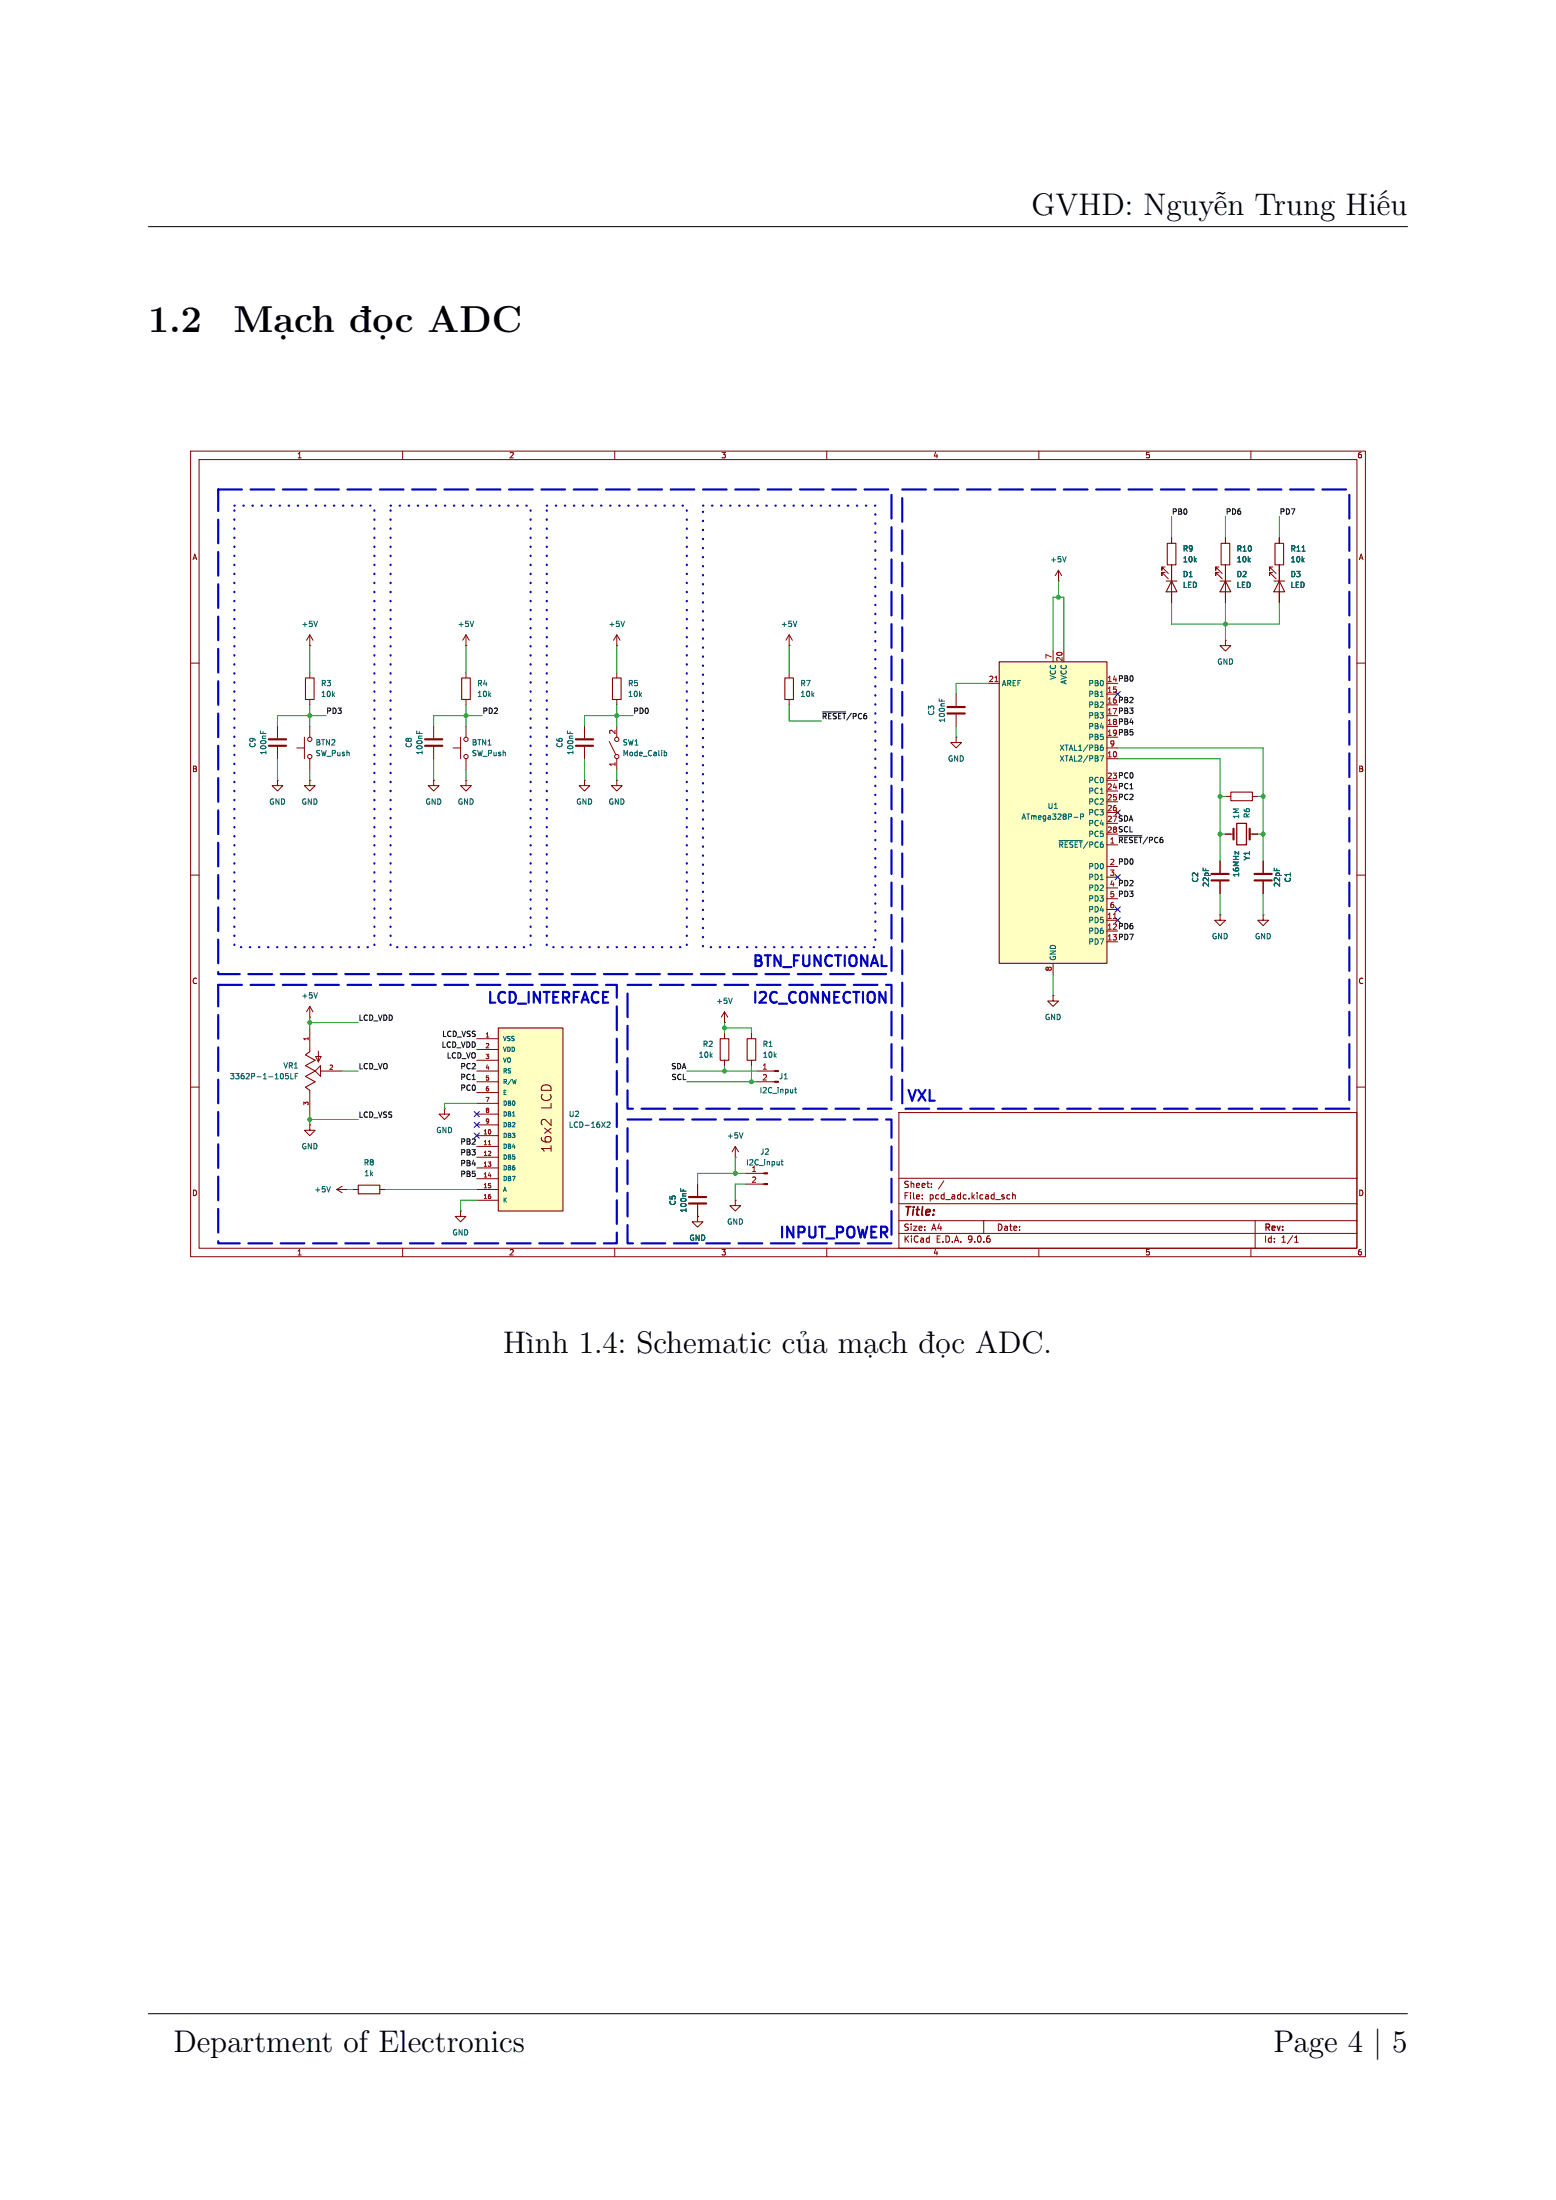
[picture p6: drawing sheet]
<svg xmlns="http://www.w3.org/2000/svg" width="210mm" height="297mm" viewBox="0 0 210 297" stroke-linecap="round" stroke-linejoin="round" font-family="sans-serif">
<path d="M20 30.6h170" fill="none" stroke="#000" stroke-width=".13"/>
<g fill="none" stroke="#840000" stroke-width=".13">
<path d="M25.7 60.9h158.6v108.8h-158.6zM26.9 62h156.2v106.5h-156.2zM54.3 60.9v1.1M83 60.9v1.1M111.6 60.9v1.1M140.2 60.9v1.1M157.2 76.5h-.4v.5v-.5l.9 .9M157.2 77.3h-.4v.4v-.4l.9 .8M158.1 77v4.3M164.5 76.5h-.4v.5v-.5l.9 .9M164.5 77.3h-.4v.4v-.4l.9 .8M165.4 77v4.3"/>
<path d="M168.8 60.9v1.1M25.7 89.5h1.2M62.2 99.5v2.9M62.9 98.1v1.4M78.9 98.1v1.6M83.2 98.1v1.4M129 99.5v.7h.8l-.8 .8-.7-.8h.7M129 99.5h.1M129 93.7v1.6M129 96.5v1.6M165.4 86.4v.8h.7l-.7 .7-.7-.7h.7M165.4 86.4h.1"/>
<path d="M183.1 89.5h1.2M25.7 118.1h1.2M61.1 101h1.1M62.9 105.3v.8h.7l-.7 .7-.7-.7h.7M62.9 105.3h.1M62.9 102.4v1.5M78.9 100.8v1.6M82.2 100.1l.9 1.7M83.2 105.3v.8h.8l-.8 .7-.7-.7h.7M83.2 105.3h.1M83.2 102.4v1.5M164.7 116.2v1.6"/>
<path d="M164.7 119v1.6M165.4 107.5h.7M169 107.5h.7M183.1 118.1h1.2M97.8 138h.1M97.8 136.6l-.5 .7M97.8 136.6l.4 .7M97.8 136.6v1.4M97.8 139.5v.7M101.4 139.5v.7M142.1 134.4v.7h.8l-.8 .8-.7-.8h.7M142.1 134.4h.1"/>
<path d="M25.7 146.8h1.2M41.8 151.9v.7h.7l-.7 .7-.7-.7h.7M41.8 151.9h.1M60 149.7v.7h.7l-.7 .7-.7-.7h.7M60 149.7h.1M97.8 143.1v.8M101.4 143.1v.8M121.3 150.2h61.8v18.3h-61.8zM121.3 159.1h61.8M125.7 159.8v.1M127.4 159.4l-.8 1.1M183.1 146.8h1.2"/>
<path d="M45.4 160.6l.8 .4M45.4 160.6h1.5M46.2 160.1l-.8 .5M46.9 160.6h.1M54.3 168.5v1.2M83 168.5v1.2M111.6 168.5v1.2M121.3 166.5h61.8M121.3 164.8h61.8M121.3 162.5h61.8M124.5 161.8v.1M124.5 161.3v.1"/>
<path d="M125.7 160.2v.1M132.8 164.8v1.7M136.3 161.3h-.3l-.1 .2 .1 .3h.3M136.7 161.4l.3-.1v.6M136.7 161v.9M140.2 168.5v1.2M168.8 168.5v1.2M169.4 164.8v3.7M174.7 167.7h.5M174.7 167.1l.3-.3v.9"/>
<circle cx="62.9" cy="99.8" r=".29"/>
<circle cx="83.2" cy="99.8" r=".29"/>
<circle cx="62.9" cy="102.1" r=".29"/>
<circle cx="83.2" cy="102.1" r=".29"/>
</g>
<path d="M77.7 99.8h2.3M127.9 96.3h2.3M127.9 95.4h2.3M77.7 100.7h2.3M163.5 118.9h2.3M163.5 118h2.3" fill="none" stroke="#840000" stroke-width=".29"/>
<path d="M76.6 98.7v.3M76.9 98.8v.2M126.8 94.3v.4M127.1 94.4v.3M89.6 101.6l.2-.1 .2 .2-.1 .3h-.3M98.8 134.7l-.2 .8M44.6 160.2l-.3 .7" fill="none" stroke="#006464" stroke-width=".13"/>
<path d="M157.4 78.4h1.4M158.1 78.4l.7 1.5h-1.4zM164.7 78.4h1.4M165.4 78.4l.7 1.5h-1.4zM166.1 106.9h2.9v1.2h-2.9zM97.2 140.2h1.2v2.9h-1.2zM100.8 140.2h1.2v2.9h-1.2z" fill="none" stroke="#840000" stroke-width=".15"/>
<path d="M134.9 89.3h14.5v40.8h-14.5z" fill="#ffffc2"/>
<path d="M134.9 89.3h14.5v40.8h-14.5zM41.8 142l-.6 .4 1.3 .7-1.3 .8 1.3 .7-1.3 .7 1.3 .7-1.3 .8 .6 .4M48.4 160h2.9v1.2h-2.9z" fill="none" stroke="#840000" stroke-width=".15"/>
<g fill="none" stroke="#840000" stroke-width=".13">
<path d="M37.4 98.1v1.6M83.2 87.2h.1M83.2 85.7l-.4 .7M83.2 85.7l.5 .7M83.2 85.7v1.5M133.4 92.2h1.5M142.1 87.9v1.4M143.6 87.9v1.4M149.4 93.7h1.4M37.4 100.8v1.6M78.9 105.3v.8h.7l-.7 .7-.7-.7h.7M78.9 105.3h.1"/>
<path d="M149.4 101h1.4M149.4 102.4h1.4M149.4 109.7h1.4M149.4 114.1h1.4M149.4 118.4h1.4M41.8 138.8v3.2M142.1 130.1v1.4M149.4 121.3h1.4M149.4 122.8h1.4M149.4 124.2h1.4M41.8 147.2v3.2M42.5 144.6l.8-.7v1.4z"/>
<path d="M42.6 142.6h.7l-.3 .8zM43 141.9v1.5M43.3 144.6h2.9M94.1 159.9v1.6M100.7 158.4h2.4M100.7 159.9h2.4M47.6 160.6h.8M51.3 160.6h.7M94.1 162.6v1.6"/>
</g>
<path d="M134.3 92h.4M150.3 124h.4" fill="none" stroke="#a90000" stroke-width=".13"/>
<g fill="none" stroke="#006464" stroke-width=".13">
<path d="M35.2 98.7v.3M35.5 98.8v.2M84.3 83.9l-.3 .7M142.9 113.5h3.2M144.9 110.3h.6M145.8 110.3l.4-.1v-.2l-.4-.1v.7M148.5 102h.4l-.3 .8M148.5 100.9h.3l.1 .1-.1 .3-.3-.1M148.8 100.6h-.2l-.1 .2M38.9 144.9h-.3l-.1 .4 .4-.1v.4h-.1h-.3M39.3 144.9v.7h.3M39.8 145.3h.3"/>
<path d="M40.2 144.9h-.4v.7M105.4 156.8h.3M105.5 156.6v.6l.2 .1M91.9 160.5v.3M92.2 160.6v.2"/>
</g>
<path d="M36.3 99.8h2.3M36.3 100.7h2.3M93 162.5h2.3M93 161.6h2.3" fill="none" stroke="#840000" stroke-width=".29"/>
<g fill="#840000" stroke="#840000" stroke-width=".13">
<path d="M103.1 158.3h.5v.2h-.5z"/>
<path d="M103.1 159.8h.5v.1h-.5z"/>
</g>
<path d="M67.3 138.8h8.7v24.7h-8.7z" fill="#ffffc2"/>
<path d="M157.5 73.3h1.2v3h-1.2zM164.8 73.3h1.2v3h-1.2zM171.9 78.4h1.5M172.1 73.3h1.1v3h-1.1zM172.7 78.4l.7 1.5h-1.5zM41.2 91.5h1.2v2.9h-1.2zM62.3 91.5h1.2v2.9h-1.2zM82.7 91.5h1.1v2.9h-1.1zM105.9 91.5h1.2v2.9h-1.2zM67.3 138.8h8.7v24.7h-8.7z" fill="none" stroke="#840000" stroke-width=".15"/>
<g fill="none" stroke="#840000" stroke-width=".13">
<path d="M142.9 78.4h.1M142.9 77l-.5 .7M142.9 77l.4 .7M142.9 77v1.4M158.1 72.6v.7M158.1 76.3v2.1M158.1 79.9v1.4M165.4 72.6v.7M165.4 76.3v2.1M165.4 79.9v1.4M171.8 76.5h-.5v.5v-.5l.9 .9M171.8 77.3h-.5v.4v-.4l.9 .8"/>
<path d="M172.7 72.6v.7M172.7 76.3v5M41.1 99.5v2.9M41.8 87.2h.1M41.8 85.7v1.5M41.8 90.8v.7M41.8 94.4v.8M41.8 98.1v1.4M41.8 85.7l-.4 .7M41.8 85.7l.4 .7M58.5 98.1v1.6M62.9 87.2h.1"/>
<path d="M62.9 85.7l-.4 .7M62.9 85.7l.4 .7M62.9 85.7v1.5M62.9 90.8v.7M62.9 94.4v.8M83.2 90.8v.7M83.2 94.4v.8M106.5 87.2h.1M106.5 85.7l-.4 .7M106.5 85.7l.4 .7M106.5 85.7v1.5M106.5 90.8v.7"/>
<path d="M106.5 94.4v.8M37.4 105.3v.8h.8l-.8 .7-.7-.7h.7M37.4 105.3h.1M40.1 101h1M41.8 105.3v.8h.7l-.7 .7-.7-.7h.7M41.8 105.3h.1M41.8 102.4v1.5M58.5 105.3v.8h.8l-.8 .7-.7-.7h.7M58.5 105.3h.1M58.5 100.8v1.6M164.7 116.2v1.6M164.7 119v1.6"/>
<path d="M165.4 112.6h1.1M168.7 112.6h1M170.5 116.2v1.6M170.5 119v1.6M41.8 137.3h.1M41.8 135.9v1.4M41.8 135.9l-.4 .7M41.8 135.9l.4 .7M164.7 123.5v.7h.7l-.7 .8-.8-.8h.8M164.7 123.5h.1M170.5 123.5v.7h.7l-.7 .8-.8-.8h.8M170.5 123.5h.1"/>
<path d="M64.3 140.2h3M64.3 141.7h3M64.3 143.1h3M64.3 144.6h3M64.3 146h3M64.3 147.5h3M64.3 149h3M64.3 150.4h3M64.3 151.9h3M64.3 153.3h3M64.3 154.8h3M64.3 156.2h3"/>
<path d="M64.3 157.7h3M64.3 159.1h3M73.2 151.2h.4M74.4 151.1v.8M94.1 159.9v1.6M99.2 156.2h.1M99.2 154.8l-.4 .7M99.2 154.8l.5 .7M99.2 154.8v1.4M102.1 144.6h2.5M102.1 146h2.5M62.2 163.5v.7h.7l-.7 .7-.8-.7h.8"/>
<path d="M62.2 163.5h.1M64.3 160.6h3M64.3 162h3M94.1 164.2v.7h.8l-.8 .8-.7-.8h.7M94.1 164.2h.1M94.1 162.6v1.6M99.2 162v.8h.8l-.8 .7-.7-.7h.7M99.2 162h.1"/>
<circle cx="41.8" cy="99.8" r=".29"/>
<circle cx="41.8" cy="102.1" r=".29"/>
</g>
<path d="M65.9 154.5h.3" fill="none" stroke="#a90000" stroke-width=".13"/>
<g fill="none" stroke="#006464" stroke-width=".13">
<path d="M143.9 75.1l-.3 .8M175.7 74.4h.4M42.8 83.9l-.2 .7M56.2 98.7v.3M56.6 98.8v.2M63.9 83.9l-.2 .7M107.5 83.9l-.2 .7M42.8 134l-.2 .7M81.9 151.5h.3l.1 .2-.4 .5h.4M100.3 152.9l-.3 .7M107.2 147.1h.3M107.3 146.8v.6l.2 .1"/>
<path d="M91.9 160.5v.3M92.2 160.6v.2"/>
</g>
<g fill="#840000" stroke="#840000" stroke-width=".13">
<path d="M104.6 144.5h.5v.2h-.5z"/>
<path d="M104.6 146h.5v.1h-.5z"/>
</g>
<path d="M57.4 99.8h2.3M57.4 100.7h2.3M166.5 111.9v1.4M168.7 111.9v1.4M169.3 118h2.3M169.3 118.9h2.3" fill="none" stroke="#840000" stroke-width=".29"/>
<path d="M166.9 111.2h1.3v2.9h-1.3z" fill="none" stroke="#840000" stroke-width=".17"/>
<path d="M111 96.1h3.1M151 112.8h3.1" fill="none" stroke="#0f0f0f" stroke-width=".13"/>
<g fill="none" stroke="#009600" stroke-width=".13">
<path d="M142.9 78.4v2.2M158.1 69.7v2.9M165.4 69.7v2.9M172.7 69.7v2.9M41.8 87.2v3.6M41.8 95.2v2.9M44 96.6h-6.6v1.5M62.9 87.2v3.6M62.9 95.2v2.9M65.1 96.6h-6.6v1.5M83.2 87.2v3.6M83.2 95.2v2.9"/>
<path d="M85.4 96.6h-6.5v1.5M106.5 95.2v2.1h4.4M106.5 87.2v3.6M129 98.1v1.4M133.4 92.2h-4.4v1.5M142.1 87.9v-7.3h1.5v7.3M158.1 81.3v3h14.6v-3M165.4 81.3v5.1M37.4 102.4v2.9M41.8 103.9v1.4M58.5 102.4v2.9M62.9 103.9v1.4"/>
<path d="M78.9 102.4v2.9M83.2 103.9v1.4M150.8 102.4h13.9v13.8M150.8 101h19.7v15.2M164.7 112.6h.7M164.7 107.5h.7M169.7 112.6h.8M169.7 107.5h.8M41.8 137.3v1.5M41.8 138h6.6M97.8 138.8h3.6v.7M97.8 138v1.5"/>
<path d="M142.1 131.5v2.9M164.7 120.6v2.9M170.5 120.6v2.9M41.8 151.1h6.6M41.8 150.4v1.5M46.2 144.6h2.2M64.3 149h-4.3v.7M92.7 146h9.4M92.7 144.6h9.4M97.8 143.9v.7M99.2 156.2v2.2M100.7 159.9h-1.5v2.1"/>
<path d="M100.7 158.4h-6.6v1.5M101.4 143.9v2.1M46.9 160.6h.7M52 160.6h12.3M64.3 162h-2.1v1.5"/>
</g>
<g fill="none" stroke="#000084" stroke-width=".13">
<path d="M150.5 93.4l.7 .7M151.2 93.4l-.7 .7M150.5 118.1l.7 .7M150.5 109.3l.7 .7M151.2 118.1l-.7 .7M151.2 109.3l-.7 .7M150.5 123.9l.7 .7M150.5 122.4l.7 .7M151.2 123.9l-.7 .7M151.2 122.4l-.7 .7M64 151.5l.7 .7M64 153l.7 .7"/>
<path d="M64 150.1l.7 .7M64.7 151.5l-.7 .7M64.7 153l-.7 .7M64.7 150.1l-.7 .7"/>
</g>
<path d="M29.5 66.1h90.8v65.4h-90.8zM121.8 66.1h60.3v83.6h-60.3zM29.5 133h53.7v34.9h-53.7zM84.7 133h35.6v16.7h-35.6zM84.7 151.1h35.6v16.8h-35.6z" fill="none" stroke="#0000c2" stroke-width=".29" stroke-dasharray="3.2 1.2"/>
<path d="M31.6 68.3h18.9v59.6h-18.9zM52.7 68.3h18.9v59.6h-18.9zM73.8 68.3h18.9v59.6h-18.9zM94.9 68.3h23.2v59.6h-23.2z" fill="none" stroke="#0000c2" stroke-width=".29" stroke-dasharray=".1 1.2"/>
<g fill="#009600" stroke="#009600" stroke-width=".13">
<circle cx="101.4" cy="146" r=".26"/>
<circle cx="97.8" cy="144.6" r=".26"/>
<circle cx="97.8" cy="138.8" r=".26"/>
<circle cx="62.9" cy="96.6" r=".26"/>
<circle cx="83.2" cy="96.6" r=".26"/>
<circle cx="41.8" cy="151.1" r=".26"/>
<circle cx="41.8" cy="138" r=".26"/>
<circle cx="142.9" cy="80.6" r=".26"/>
<circle cx="165.4" cy="84.3" r=".26"/>
<circle cx="170.5" cy="112.6" r=".26"/>
<circle cx="170.5" cy="107.5" r=".26"/>
<circle cx="164.7" cy="107.5" r=".26"/>
<circle cx="164.7" cy="112.6" r=".26"/>
<circle cx="99.2" cy="158.4" r=".26"/>
<circle cx="41.8" cy="96.6" r=".26"/>
</g>
<path d="M20 271.9h170" fill="none" stroke="#000" stroke-width=".13"/>
<g font-size="5.1">
<text x="20" y="44.8">1.2</text>
<text x="31.5" y="44.8">Mạch đọc ADC</text>
</g>
<g font-size="4.2">
<text x="139.2" y="29">GVHD: Nguyễn Trung Hiếu</text>
<text x="67.9" y="182.6">Hình 1.4: Schematic của mạch đọc ADC.</text>
<text x="23.4" y="277">Department of Electronics</text>
<text x="171.9" y="277">Page 4 | 5</text>
</g>
<g font-size="2" fill="#0000c2">
<text x="101.3" y="130.9">BTN_FUNCTIONAL</text>
<text x="65.5" y="135.9">LCD_INTERFACE</text>
<text x="101.3" y="135.9">I2C_CONNECTION</text>
<text x="122.2" y="149.1">VXL</text>
<text x="104.9" y="167.6">INPUT_POWER</text>
</g>
<g font-size="1.8" fill="#840000">
<text x="74.6" y="149.9" transform="rotate(-90 74.6 149.9)">LCD</text>
<text x="74.6" y="155.7" transform="rotate(-90 74.6 155.7)">16x2</text>
</g>
<text font-size="1.6" fill="#840000" x="121.9" y="164.4">Title:</text>
<g font-size="1.2" fill="#840000">
<text x="121.9" y="160.5">Sheet:</text>
<text x="121.9" y="167.9">KiCad</text>
<text x="121.9" y="166.3">Size:</text>
<text x="121.9" y="162">File:</text>
<text x="125.4" y="162">pcd_adc.kicad_sch</text>
<text x="125.7" y="166.3">A4</text>
<text x="126.3" y="167.9">E.D.A.</text>
<text x="130.7" y="167.9">9.0.6</text>
<text x="134.5" y="166.3">Date:</text>
<text x="170.5" y="166.4">Rev:</text>
<text x="170.5" y="167.9">Id:</text>
<text x="172.9" y="167.9">1/1</text>
</g>
<g font-size="1" fill="#840000">
<text x="40" y="62">1</text>
<text x="68.7" y="62">2</text>
<text x="97.3" y="62">3</text>
<text x="125.9" y="62">4</text>
<text x="154.5" y="62">5</text>
<text x="183.1" y="62">6</text>
<text x="25.9" y="75.7">A</text>
<text x="183.3" y="75.7">A</text>
<text x="25.9" y="104.3">B</text>
<text x="183.3" y="104.3">B</text>
<text x="25.9" y="133">C</text>
<text x="183.3" y="133">C</text>
<text x="25.9" y="161.6">D</text>
<text x="183.3" y="161.6">D</text>
<text x="40" y="169.6">1</text>
<text x="68.7" y="169.6">2</text>
<text x="97.3" y="169.6">3</text>
<text x="125.9" y="169.6">4</text>
<text x="154.5" y="169.6">5</text>
<text x="183.1" y="169.6">6</text>
</g>
<g font-size="1" fill="#0f0f0f">
<text x="158.1" y="69.5">PB0</text>
<text x="165.4" y="69.5">PD6</text>
<text x="172.7" y="69.5">PD7</text>
<text x="149.4" y="92.1">14 PB0</text>
<text x="149.4" y="95">16 PB2</text>
<text x="44" y="96.4">PD3</text>
<text x="65.1" y="96.4">PD2</text>
<text x="85.4" y="96.4">PD0</text>
<text x="110.9" y="97.1">~{RESET}/PC6</text>
<text x="149.4" y="96.5">17 PB3</text>
<text x="149.4" y="97.9">18 PB4</text>
<text x="149.4" y="99.4">19 PB5</text>
<text x="149.4" y="105.2">23 PC0</text>
<text x="149.4" y="106.6">24 PC1</text>
<text x="149.4" y="108.1">25 PC2</text>
<text x="149.4" y="111">27 SDA</text>
<text x="149.4" y="112.5">28 SCL</text>
<text x="149.7" y="113.9">1 ~{RESET}/PC6</text>
<text x="149.7" y="116.8">2 PD0</text>
<text x="149.7" y="119.7">4 PD2</text>
<text x="149.4" y="125.5">12 PD6</text>
<text x="149.7" y="121.2">5 PD3</text>
<text x="149.4" y="127">13 PD7</text>
<text x="48.4" y="137.8">LCD_VDD</text>
<text x="59.6" y="141.5">LCD_VDD</text>
<text x="59.6" y="140">LCD_VSS</text>
<text x="60.2" y="142.9">LCD_VO</text>
<text x="48.4" y="144.4">LCD_VO</text>
<text x="62.1" y="145.8">PC1</text>
<text x="62.1" y="147.3">PC0</text>
<text x="62.1" y="144.4">PC2</text>
<text x="90.5" y="144.4">SDA</text>
<text x="90.6" y="145.8">SCL</text>
<text x="48.4" y="150.9">LCD_VSS</text>
<text x="62.1" y="154.6">PB2</text>
<text x="62.1" y="156">PB3</text>
<text x="62.1" y="158.9">PB5</text>
<text x="62.1" y="157.5">PB4</text>
</g>
<g font-size="1" fill="#006464">
<text x="141.7" y="76">+5V</text>
<text x="159.6" y="74.6">R9</text>
<text x="159.6" y="76">10k</text>
<text x="166.8" y="76">10k</text>
<text x="166.8" y="74.6">R10</text>
<text x="174.1" y="76">10k</text>
<text x="174.1" y="74.6">R11</text>
<text x="159.6" y="78">D1</text>
<text x="159.6" y="79.5">LED</text>
<text x="166.8" y="78">D2</text>
<text x="166.8" y="79.5">LED</text>
<text x="174.1" y="78">D3</text>
<text x="174.1" y="79.5">LED</text>
<text x="40.6" y="84.7">+5V</text>
<text x="61.7" y="84.7">+5V</text>
<text x="82.1" y="84.7">+5V</text>
<text x="105.3" y="84.7">+5V</text>
<text x="164.2" y="89.8">GND</text>
<text x="43.3" y="92.7">R3</text>
<text x="43.3" y="94.2">10k</text>
<text x="64.3" y="92.7">R4</text>
<text x="64.3" y="94.2">10k</text>
<text x="84.7" y="92.7">R5</text>
<text x="84.7" y="94.2">10k</text>
<text x="108" y="92.7">R7</text>
<text x="108" y="94.2">10k</text>
<text x="135.1" y="92.7">AREF</text>
<text x="142.6" y="91.8" transform="rotate(-90 142.6 91.8)">VCC</text>
<text x="144.1" y="92.4" transform="rotate(-90 144.1 92.4)">AVCC</text>
<text x="146.8" y="92.7">PB0</text>
<text x="146.8" y="94.2">PB1</text>
<text x="146.8" y="95.7">PB2</text>
<text x="34.6" y="101" transform="rotate(-90 34.6 101)">C9</text>
<text x="36.1" y="102" transform="rotate(-90 36.1 102)">100nF</text>
<text x="42.5" y="100.7">BTN2</text>
<text x="55.7" y="101" transform="rotate(-90 55.7 101)">C8</text>
<text x="57.1" y="102" transform="rotate(-90 57.1 102)">100nF</text>
<text x="63.6" y="100.7">BTN1</text>
<text x="76" y="101" transform="rotate(-90 76 101)">C6</text>
<text x="77.5" y="102" transform="rotate(-90 77.5 102)">100nF</text>
<text x="84" y="100.7">SW1</text>
<text x="126.2" y="96.7" transform="rotate(-90 126.2 96.7)">C3</text>
<text x="127.6" y="97.6" transform="rotate(-90 127.6 97.6)">100nF</text>
<text x="142.9" y="101.5">XTAL1/PB6</text>
<text x="146.8" y="97.1">PB3</text>
<text x="146.8" y="98.6">PB4</text>
<text x="146.8" y="100">PB5</text>
<text x="42.5" y="102.2">SW_Push</text>
<text x="63.6" y="102.2">SW_Push</text>
<text x="84" y="102.2">Mode_Calib</text>
<text x="127.9" y="102.9">GND</text>
<text x="142.9" y="102.9">XTAL2/PB7</text>
<text x="146.8" y="105.8">PC0</text>
<text x="146.8" y="107.3">PC1</text>
<text x="36.3" y="108.7">GND</text>
<text x="40.6" y="108.7">GND</text>
<text x="57.4" y="108.7">GND</text>
<text x="61.7" y="108.7">GND</text>
<text x="77.7" y="108.7">GND</text>
<text x="82.1" y="108.7">GND</text>
<text x="137.8" y="110.8">ATmega328P-P</text>
<text x="141.3" y="109.3">U1</text>
<text x="146.8" y="108.7">PC2</text>
<text x="146.8" y="110.2">PC3</text>
<text x="146.8" y="111.6">PC4</text>
<text x="146.8" y="113.1">PC5</text>
<text x="167.3" y="110.6" transform="rotate(-90 167.3 110.6)">1M</text>
<text x="168.8" y="110.5" transform="rotate(-90 168.8 110.5)">R6</text>
<text x="142.8" y="114.6">~{RESET}/PC6</text>
<text x="146.8" y="117.5">PD0</text>
<text x="146.8" y="118.9">PD1</text>
<text x="161.8" y="119.2" transform="rotate(-90 161.8 119.2)">C2</text>
<text x="163.3" y="119.8" transform="rotate(-90 163.3 119.8)">22pF</text>
<text x="167.3" y="118.5" transform="rotate(-90 167.3 118.5)">16MHz</text>
<text x="168.8" y="116.2" transform="rotate(-90 168.8 116.2)">Y1</text>
<text x="172.9" y="119.8" transform="rotate(-90 172.9 119.8)">22pF</text>
<text x="174.3" y="119.2" transform="rotate(-90 174.3 119.2)">C1</text>
<text x="146.8" y="120.4">PD2</text>
<text x="146.8" y="121.8">PD3</text>
<text x="146.8" y="123.3">PD4</text>
<text x="146.8" y="124.7">PD5</text>
<text x="142.6" y="129.8" transform="rotate(-90 142.6 129.8)">GND</text>
<text x="146.8" y="126.2">PD6</text>
<text x="146.8" y="127.6">PD7</text>
<text x="163.5" y="126.9">GND</text>
<text x="169.3" y="126.9">GND</text>
<text x="40.6" y="134.9">+5V</text>
<text x="96.6" y="135.6">+5V</text>
<text x="141" y="137.8">GND</text>
<text x="94.2" y="142.9">10k</text>
<text x="94.8" y="141.4">R2</text>
<text x="102.9" y="141.4">R1</text>
<text x="102.9" y="142.9">10k</text>
<text x="31" y="145.8">3362P-1-105LF</text>
<text x="38.2" y="144.4">VR1</text>
<text x="102.5" y="147.7">I2C_input</text>
<text x="105.1" y="145.8">J1</text>
<text x="40.6" y="155.3">GND</text>
<text x="58.8" y="153.1">GND</text>
<text x="76.7" y="152.4">LCD-16X2</text>
<text x="76.7" y="150.9">U2</text>
<text x="98.1" y="153.8">+5V</text>
<text x="102.6" y="156">J2</text>
<text x="42.4" y="161.1">+5V</text>
<text x="49" y="157.4">R8</text>
<text x="49.1" y="158.9">1k</text>
<text x="100.6" y="157.4">I2C_input</text>
<text x="101.4" y="158.3">1</text>
<text x="61" y="166.9">GND</text>
<text x="91.3" y="162.8" transform="rotate(-90 91.3 162.8)">C5</text>
<text x="92.8" y="163.8" transform="rotate(-90 92.8 163.8)">100nF</text>
<text x="93" y="167.6">GND</text>
<text x="98.1" y="165.4">GND</text>
</g>
<g font-size="1" fill="#a90000">
<text x="142" y="89" transform="rotate(-90 142 89)">7</text>
<text x="143.4" y="89.4" transform="rotate(-90 143.4 89.4)">20</text>
<text x="133.4" y="92.1">21</text>
<text x="149.4" y="93.6">15</text>
<text x="83.1" y="99.2" transform="rotate(-90 83.1 99.2)">2</text>
<text x="149.7" y="100.8">9</text>
<text x="83.1" y="103.6" transform="rotate(-90 83.1 103.6)">1</text>
<text x="149.4" y="102.3">10</text>
<text x="149.4" y="109.6">26</text>
<text x="149.7" y="118.3">3</text>
<text x="149.4" y="124.1">11</text>
<text x="149.7" y="122.6">6</text>
<text x="142" y="131.2" transform="rotate(-90 142 131.2)">8</text>
<text x="102.8" y="144.4">1</text>
<text x="102.8" y="145.9">2</text>
<text x="101.4" y="159.7">2</text>
</g>
<g font-size=".8" fill="#a90000">
<text x="41.7" y="140.6" transform="rotate(-90 41.7 140.6)">1</text>
<text x="65.4" y="140.1">1</text>
<text x="65.4" y="141.5">2</text>
<text x="65.4" y="143">3</text>
<text x="41.7" y="149.3" transform="rotate(-90 41.7 149.3)">3</text>
<text x="44.4" y="144.4">2</text>
<text x="65.4" y="144.4">4</text>
<text x="65.4" y="145.9">5</text>
<text x="65.4" y="147.4">6</text>
<text x="65.4" y="148.8">7</text>
<text x="65.2" y="153.2">10</text>
<text x="65.2" y="154.6">11</text>
<text x="65.4" y="150.3">8</text>
<text x="65.4" y="151.7">9</text>
<text x="65.2" y="156.1">12</text>
<text x="65.2" y="157.5">13</text>
<text x="65.2" y="159">14</text>
<text x="65.2" y="160.4">15</text>
<text x="65.2" y="161.9">16</text>
</g>
<g font-size=".8" fill="#006464">
<text x="67.8" y="140.6">VSS</text>
<text x="67.8" y="142.1">VDD</text>
<text x="67.8" y="143.6">VO</text>
<text x="67.8" y="145">RS</text>
<text x="67.8" y="146.5">R/W</text>
<text x="67.8" y="147.9">E</text>
<text x="67.8" y="149.4">DB0</text>
<text x="67.8" y="150.8">DB1</text>
<text x="67.8" y="152.3">DB2</text>
<text x="67.8" y="153.7">DB3</text>
<text x="67.8" y="155.2">DB4</text>
<text x="67.8" y="156.6">DB5</text>
<text x="67.8" y="158.1">DB6</text>
<text x="67.8" y="159.5">DB7</text>
<text x="67.8" y="161">A</text>
<text x="67.8" y="162.5">K</text>
</g>
</svg>
